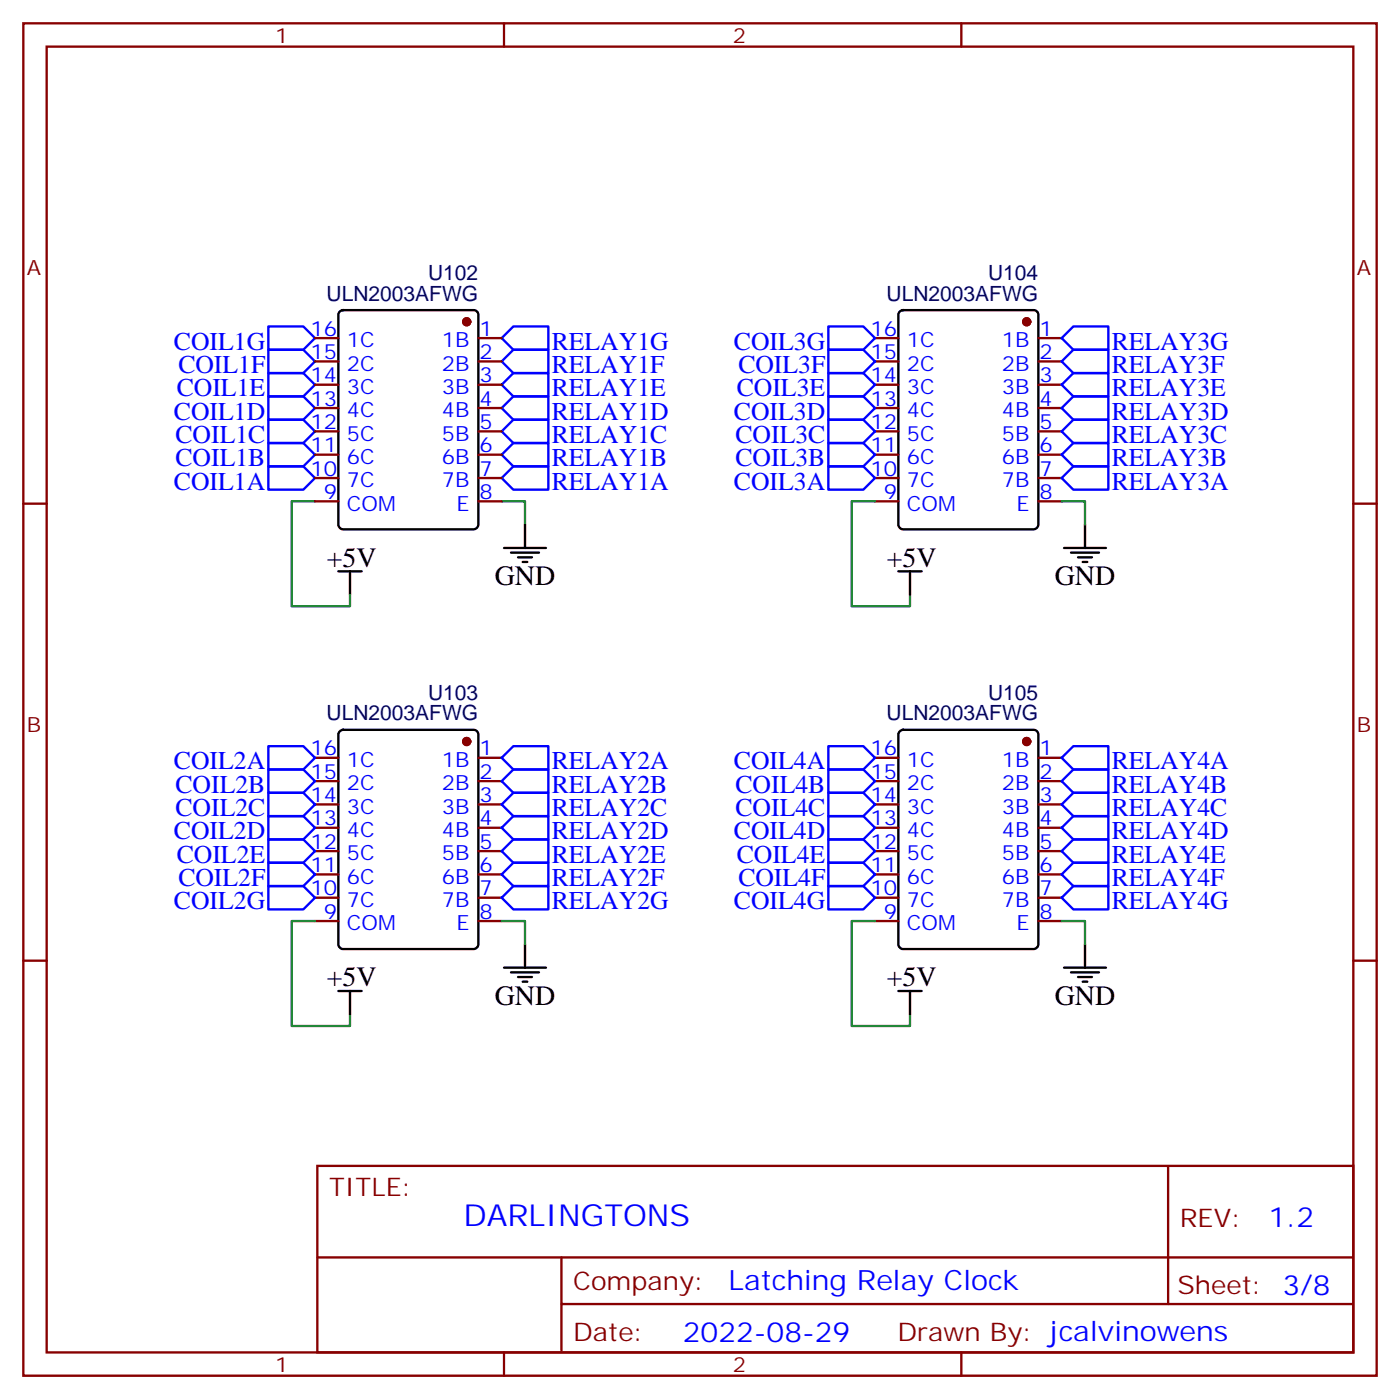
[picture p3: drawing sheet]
<svg xmlns="http://www.w3.org/2000/svg" width="212mm" height="212mm" viewBox="0 0 212 212" stroke-linecap="round" stroke-linejoin="round" font-family="sans-serif">
<g fill="none" stroke="#870000" stroke-width=".35">
<path d="M3.5 3.5h204.6v204.6h-204.6zM7.1 7.1h197.5v197.5h-197.5zM76.2 3.5v3.6M145.3 3.5v3.6M47.6 51.2h3.6M47.6 54.7h3.6M47.6 58.2h3.6M72.3 51.2h3.5M72.3 54.7h3.5M72.3 58.2h3.5M132.3 51.2h3.5M132.3 54.7h3.5"/>
<path d="M132.3 58.2h3.5M157 51.2h3.5M157 54.7h3.5M157 58.2h3.5M3.5 76.2h3.6M47.6 61.7h3.6M47.6 65.3h3.6M47.6 68.8h3.6M47.6 72.3h3.6M47.6 75.8h3.6M72.3 61.7h3.5M72.3 65.3h3.5"/>
<path d="M72.3 68.8h3.5M72.3 72.3h3.5M72.3 75.8h3.5M132.3 61.7h3.5M132.3 65.3h3.5M132.3 68.8h3.5M132.3 72.3h3.5M132.3 75.8h3.5M157 61.7h3.5M157 65.3h3.5M157 68.8h3.5M157 72.3h3.5"/>
<path d="M157 75.8h3.5M204.6 76.2h3.5M47.6 114.7h3.6M47.6 118.2h3.6M72.3 114.7h3.5M72.3 118.2h3.5M132.3 114.7h3.5M132.3 118.2h3.5M157 114.7h3.5M157 118.2h3.5M47.6 121.7h3.6M47.6 125.2h3.6"/>
<path d="M47.6 128.8h3.6M47.6 132.3h3.6M47.6 135.8h3.6M47.6 139.3h3.6M72.3 121.7h3.5M72.3 125.2h3.5M72.3 128.8h3.5M72.3 132.3h3.5M72.3 135.8h3.5M72.3 139.3h3.5M132.3 121.7h3.5M132.3 125.2h3.5"/>
<path d="M132.3 128.8h3.5M132.3 132.3h3.5M132.3 135.8h3.5M132.3 139.3h3.5M157 121.7h3.5M157 125.2h3.5M157 128.8h3.5M157 132.3h3.5M157 135.8h3.5M157 139.3h3.5M3.5 145.3h3.6M204.6 145.3h3.5"/>
<path d="M48 176.4h156.6v28.2h-156.6zM176.6 176.4v20.9M48 190.2h156.5M84.9 197.3h119.6M84.9 190.2v14.1M76.2 204.6v3.5M145.3 204.6v3.5"/>
</g>
<g fill="#870000" stroke="#870000" stroke-width=".35">
<circle cx="155.2" cy="112.2" r=".53"/>
<circle cx="155.2" cy="48.7" r=".53"/>
<circle cx="70.6" cy="112.2" r=".53"/>
<circle cx="70.6" cy="48.7" r=".53"/>
</g>
<g fill="none" stroke="#000" stroke-width=".35">
<path d="M51.4 47.1l.5-.2h19.7a.71 .71 0 0 1 .7 .7v31.8a.76 .76 0 0 1-.7 .7h-19.7a.76 .76 0 0 1-.7-.7v-31.8zM136.1 47.1l.4-.2h19.8a.71 .71 0 0 1 .7 .7v31.8a.76 .76 0 0 1-.7 .7h-19.8a.76 .76 0 0 1-.7-.7v-31.8zM79.4 79.4v3.5M164 79.4v3.5M51.2 86.4h3.5M52.9 86.4v3.6M76.2 82.9h6.3M77.3 83.6h4.2M78.3 84.3h2.1M79 85h.7M135.8 86.4h3.5M137.6 86.4v3.6"/>
<path d="M160.9 82.9h6.3M161.9 83.6h4.3M163 84.3h2.1M163.7 85h.7M51.4 110.6l.5-.2h19.7a.71 .71 0 0 1 .7 .7v31.8a.76 .76 0 0 1-.7 .7h-19.7a.76 .76 0 0 1-.7-.7v-31.8zM136.1 110.6l.4-.2h19.8a.71 .71 0 0 1 .7 .7v31.8a.76 .76 0 0 1-.7 .7h-19.8a.76 .76 0 0 1-.7-.7v-31.8zM51.2 149.9h3.5M52.9 149.9v3.6M76.2 146.4h6.3M77.3 147.1h4.2M78.3 147.8h2.1M79 148.5h.7"/>
<path d="M79.4 142.9v3.5M135.8 149.9h3.5M137.6 149.9v3.6M160.9 146.4h6.3M161.9 147.1h4.3M163 147.8h2.1M163.7 148.5h.7M164 142.9v3.5"/>
</g>
<path d="M47.6 75.8h-3.5v15.9h8.8v-1.7M75.8 75.8h3.6v3.6M132.3 75.8h-3.5v15.9h8.8v-1.7M160.5 75.8h3.5v3.6M47.6 139.3h-3.5v15.9h8.8v-1.7M75.8 139.3h3.6v3.6M132.3 139.3h-3.5v15.9h8.8v-1.7M160.5 139.3h3.5v3.6" fill="none" stroke="#008700" stroke-width=".35"/>
<g fill="none" stroke="#00f" stroke-width=".35">
<path d="M40.6 60h5.3l1.7 1.7-1.7 1.8h-5.3zM40.6 56.4h5.3l1.7 1.8-1.7 1.8h-5.3zM40.6 52.9h5.3l1.7 1.8-1.7 1.7h-5.3zM40.6 49.4h5.3l1.7 1.8-1.7 1.7h-5.3zM77.6 60h5.3v3.5h-5.3l-1.8-1.8zM77.6 56.4h5.3v3.6h-5.3l-1.8-1.8zM77.6 52.9h5.3v3.5h-5.3l-1.8-1.7zM77.6 49.4h5.3v3.5h-5.3l-1.8-1.7zM125.2 49.4h5.3l1.8 1.8-1.8 1.7h-5.3zM125.2 52.9h5.3l1.8 1.8-1.8 1.7h-5.3zM125.2 56.4h5.3l1.8 1.8-1.8 1.8h-5.3zM125.2 60h5.3l1.8 1.7-1.8 1.8h-5.3z"/>
<path d="M162.3 49.4h5.3v3.5h-5.3l-1.8-1.7zM162.3 52.9h5.3v3.5h-5.3l-1.8-1.7zM162.3 56.4h5.3v3.6h-5.3l-1.8-1.8zM162.3 60h5.3v3.5h-5.3l-1.8-1.8zM40.6 70.6h5.3l1.7 1.7-1.7 1.8h-5.3zM40.6 67h5.3l1.7 1.8-1.7 1.8h-5.3zM40.6 63.5h5.3l1.7 1.8-1.7 1.7h-5.3zM77.6 70.6h5.3v3.5h-5.3l-1.8-1.8zM77.6 67h5.3v3.6h-5.3l-1.8-1.8zM77.6 63.5h5.3v3.5h-5.3l-1.8-1.7zM125.2 63.5h5.3l1.8 1.8-1.8 1.7h-5.3zM125.2 67h5.3l1.8 1.8-1.8 1.8h-5.3z"/>
<path d="M125.2 70.6h5.3l1.8 1.7-1.8 1.8h-5.3zM162.3 63.5h5.3v3.5h-5.3l-1.8-1.7zM162.3 67h5.3v3.6h-5.3l-1.8-1.8zM162.3 70.6h5.3v3.5h-5.3l-1.8-1.8zM40.6 112.9h5.3l1.7 1.8-1.7 1.7h-5.3zM40.6 116.4h5.3l1.7 1.8-1.7 1.7h-5.3zM40.6 119.9h5.3l1.7 1.8-1.7 1.8h-5.3zM77.6 112.9h5.3v3.5h-5.3l-1.8-1.7zM77.6 116.4h5.3v3.5h-5.3l-1.8-1.7zM77.6 119.9h5.3v3.6h-5.3l-1.8-1.8zM125.2 112.9h5.3l1.8 1.8-1.8 1.7h-5.3zM125.2 116.4h5.3l1.8 1.8-1.8 1.7h-5.3z"/>
<path d="M125.2 119.9h5.3l1.8 1.8-1.8 1.8h-5.3zM162.3 112.9h5.3v3.5h-5.3l-1.8-1.7zM162.3 116.4h5.3v3.5h-5.3l-1.8-1.7zM162.3 119.9h5.3v3.6h-5.3l-1.8-1.8zM40.6 123.5h5.3l1.7 1.7-1.7 1.8h-5.3zM40.6 127h5.3l1.7 1.8-1.7 1.7h-5.3zM40.6 130.5h5.3l1.7 1.8-1.7 1.8h-5.3zM40.6 134.1h5.3l1.7 1.7-1.7 1.8h-5.3zM77.6 123.5h5.3v3.5h-5.3l-1.8-1.8zM77.6 127h5.3v3.5h-5.3l-1.8-1.7zM77.6 130.5h5.3v3.6h-5.3l-1.8-1.8zM77.6 134.1h5.3v3.5h-5.3l-1.8-1.8z"/>
<path d="M125.2 123.5h5.3l1.8 1.7-1.8 1.8h-5.3zM125.2 127h5.3l1.8 1.8-1.8 1.7h-5.3zM125.2 130.5h5.3l1.8 1.8-1.8 1.8h-5.3zM125.2 134.1h5.3l1.8 1.7-1.8 1.8h-5.3zM162.3 123.5h5.3v3.5h-5.3l-1.8-1.8zM162.3 127h5.3v3.5h-5.3l-1.8-1.7zM162.3 130.5h5.3v3.6h-5.3l-1.8-1.8zM162.3 134.1h5.3v3.5h-5.3l-1.8-1.8z"/>
</g>
<text font-size="4.6" fill="#00f" x="70.1" y="185.4">DARLINGTONS</text>
<g font-size="4.2">
<text x="49.4" y="85.7">+5V</text>
<text x="74.8" y="88.5">GND</text>
<text x="134.1" y="85.7">+5V</text>
<text x="159.5" y="88.5">GND</text>
<text x="49.4" y="149.2">+5V</text>
<text x="134.1" y="149.2">+5V</text>
<text x="74.8" y="152">GND</text>
<text x="159.5" y="152">GND</text>
</g>
<g font-size="4.2" fill="#00f">
<text x="191.8" y="185.6">1.2</text>
<text x="110.2" y="195.2">Latching Relay Clock</text>
<text x="103.2" y="203">2022-08-29</text>
</g>
<g font-size="3.9" fill="#00f">
<text x="26.3" y="52.9">COIL1G</text>
<text x="83.4" y="52.9">RELAY1G</text>
<text x="111" y="52.9">COIL3G</text>
<text x="168.1" y="52.9">RELAY3G</text>
<text x="26.7" y="60">COIL1E</text>
<text x="27" y="56.4">COIL1F</text>
<text x="83.4" y="60">RELAY1E</text>
<text x="83.4" y="56.4">RELAY1F</text>
<text x="111.4" y="60">COIL3E</text>
<text x="111.6" y="56.4">COIL3F</text>
<text x="168.1" y="56.4">RELAY3F</text>
<text x="168.1" y="60">RELAY3E</text>
<text x="26.3" y="63.5">COIL1D</text>
<text x="83.4" y="63.5">RELAY1D</text>
<text x="111" y="63.5">COIL3D</text>
<text x="168.1" y="63.5">RELAY3D</text>
<text x="26.5" y="70.6">COIL1B</text>
<text x="26.5" y="67">COIL1C</text>
<text x="83.4" y="70.6">RELAY1B</text>
<text x="83.4" y="67">RELAY1C</text>
<text x="111.2" y="67">COIL3C</text>
<text x="111.2" y="70.6">COIL3B</text>
<text x="168.1" y="67">RELAY3C</text>
<text x="168.1" y="70.6">RELAY3B</text>
<text x="26.3" y="74.1">COIL1A</text>
<text x="83.4" y="74.1">RELAY1A</text>
<text x="111" y="74.1">COIL3A</text>
<text x="168.1" y="74.1">RELAY3A</text>
<text x="26.3" y="116.4">COIL2A</text>
<text x="26.5" y="119.9">COIL2B</text>
<text x="83.4" y="116.4">RELAY2A</text>
<text x="83.4" y="119.9">RELAY2B</text>
<text x="111" y="116.4">COIL4A</text>
<text x="111.2" y="119.9">COIL4B</text>
<text x="168.1" y="116.4">RELAY4A</text>
<text x="168.1" y="119.9">RELAY4B</text>
<text x="26.5" y="123.5">COIL2C</text>
<text x="83.4" y="123.5">RELAY2C</text>
<text x="111.2" y="123.5">COIL4C</text>
<text x="168.1" y="123.5">RELAY4C</text>
<text x="26.3" y="127">COIL2D</text>
<text x="26.7" y="130.5">COIL2E</text>
<text x="83.4" y="127">RELAY2D</text>
<text x="83.4" y="130.5">RELAY2E</text>
<text x="111" y="127">COIL4D</text>
<text x="111.4" y="130.5">COIL4E</text>
<text x="168.1" y="127">RELAY4D</text>
<text x="168.1" y="130.5">RELAY4E</text>
<text x="26.3" y="137.6">COIL2G</text>
<text x="27" y="134.1">COIL2F</text>
<text x="83.4" y="134.1">RELAY2F</text>
<text x="83.4" y="137.6">RELAY2G</text>
<text x="111" y="137.6">COIL4G</text>
<text x="111.6" y="134.1">COIL4F</text>
<text x="168.1" y="134.1">RELAY4F</text>
<text x="168.1" y="137.6">RELAY4G</text>
</g>
<g font-size="3.9" fill="#800">
<text x="49.7" y="181">TITLE:</text>
<text x="178.4" y="185.6">REV:</text>
<text x="86.6" y="195.2">Company:</text>
<text x="178" y="195.8">Sheet: 3/8</text>
<text x="86.6" y="202.8">Date:</text>
<text x="135.7" y="202.9">Drawn By: jcalvinowens</text>
</g>
<g font-size="3.2" fill="#800">
<text x="41.6" y="6.5">1</text>
<text x="110.8" y="6.5">2</text>
<text x="4.1" y="41.6">A</text>
<text x="205.1" y="41.6">A</text>
<text x="4.1" y="110.8">B</text>
<text x="205.1" y="110.8">B</text>
<text x="41.6" y="207.6">1</text>
<text x="110.8" y="207.6">2</text>
</g>
<g font-size="3.2" fill="#000080">
<text x="49.4" y="45.5">ULN2003AFWG</text>
<text x="64.7" y="42.3">U102</text>
<text x="134" y="45.5">ULN2003AFWG</text>
<text x="149.4" y="42.3">U104</text>
<text x="64.7" y="105.8">U103</text>
<text x="149.4" y="105.8">U105</text>
<text x="49.4" y="109">ULN2003AFWG</text>
<text x="134" y="109">ULN2003AFWG</text>
</g>
<g font-size="3.2" fill="#00f">
<text x="46.9" y="50.8">16</text>
<text x="52.5" y="52.6">1C</text>
<text x="66.8" y="52.6">1B</text>
<text x="72.5" y="50.8">1</text>
<text x="131.6" y="50.8">16</text>
<text x="137.1" y="52.6">1C</text>
<text x="151.5" y="52.6">1B</text>
<text x="157.2" y="50.8">1</text>
<text x="46.9" y="57.9">14</text>
<text x="46.9" y="54.3">15</text>
<text x="52.5" y="59.6">3C</text>
<text x="52.5" y="56.1">2C</text>
<text x="66.8" y="56.1">2B</text>
<text x="66.8" y="59.6">3B</text>
<text x="72.5" y="54.3">2</text>
<text x="72.5" y="57.9">3</text>
<text x="131.6" y="57.9">14</text>
<text x="131.6" y="54.3">15</text>
<text x="137.1" y="59.6">3C</text>
<text x="137.1" y="56.1">2C</text>
<text x="151.5" y="56.1">2B</text>
<text x="151.5" y="59.6">3B</text>
<text x="157.2" y="54.3">2</text>
<text x="157.2" y="57.9">3</text>
<text x="46.9" y="64.9">12</text>
<text x="46.9" y="61.4">13</text>
<text x="52.5" y="63.1">4C</text>
<text x="66.8" y="63.1">4B</text>
<text x="72.5" y="61.4">4</text>
<text x="72.5" y="64.9">5</text>
<text x="131.6" y="64.9">12</text>
<text x="131.6" y="61.4">13</text>
<text x="137.1" y="63.1">4C</text>
<text x="151.5" y="63.1">4B</text>
<text x="157.2" y="61.4">4</text>
<text x="157.2" y="64.9">5</text>
<text x="46.9" y="72">10</text>
<text x="46.9" y="68.4">11</text>
<text x="52.5" y="70.2">6C</text>
<text x="52.5" y="66.7">5C</text>
<text x="66.8" y="66.7">5B</text>
<text x="66.8" y="70.2">6B</text>
<text x="72.5" y="68.4">6</text>
<text x="72.5" y="72">7</text>
<text x="131.6" y="72">10</text>
<text x="131.6" y="68.4">11</text>
<text x="137.1" y="70.2">6C</text>
<text x="137.1" y="66.7">5C</text>
<text x="151.5" y="66.7">5B</text>
<text x="151.5" y="70.2">6B</text>
<text x="157.2" y="68.4">6</text>
<text x="157.2" y="72">7</text>
<text x="49" y="75.5">9</text>
<text x="52.5" y="77.3">COM</text>
<text x="52.5" y="73.7">7C</text>
<text x="66.8" y="73.7">7B</text>
<text x="69" y="77.3">E</text>
<text x="72.5" y="75.5">8</text>
<text x="133.6" y="75.5">9</text>
<text x="137.1" y="77.3">COM</text>
<text x="137.1" y="73.7">7C</text>
<text x="151.5" y="73.7">7B</text>
<text x="153.7" y="77.3">E</text>
<text x="157.2" y="75.5">8</text>
<text x="46.9" y="117.8">15</text>
<text x="46.9" y="114.3">16</text>
<text x="52.5" y="119.6">2C</text>
<text x="52.5" y="116.1">1C</text>
<text x="66.8" y="116.1">1B</text>
<text x="66.8" y="119.6">2B</text>
<text x="72.5" y="114.3">1</text>
<text x="72.5" y="117.8">2</text>
<text x="131.6" y="117.8">15</text>
<text x="131.6" y="114.3">16</text>
<text x="137.1" y="119.6">2C</text>
<text x="137.1" y="116.1">1C</text>
<text x="151.5" y="116.1">1B</text>
<text x="151.5" y="119.6">2B</text>
<text x="157.2" y="114.3">1</text>
<text x="157.2" y="117.8">2</text>
<text x="46.9" y="124.9">13</text>
<text x="46.9" y="121.4">14</text>
<text x="52.5" y="123.1">3C</text>
<text x="66.8" y="123.1">3B</text>
<text x="72.5" y="121.4">3</text>
<text x="72.5" y="124.9">4</text>
<text x="131.6" y="124.9">13</text>
<text x="131.6" y="121.4">14</text>
<text x="137.1" y="123.1">3C</text>
<text x="151.5" y="123.1">3B</text>
<text x="157.2" y="121.4">3</text>
<text x="157.2" y="124.9">4</text>
<text x="46.9" y="131.9">11</text>
<text x="46.9" y="128.4">12</text>
<text x="52.5" y="130.2">5C</text>
<text x="52.5" y="126.6">4C</text>
<text x="66.8" y="126.6">4B</text>
<text x="66.8" y="130.2">5B</text>
<text x="72.5" y="128.4">5</text>
<text x="72.5" y="131.9">6</text>
<text x="131.6" y="131.9">11</text>
<text x="131.6" y="128.4">12</text>
<text x="137.1" y="130.2">5C</text>
<text x="137.1" y="126.6">4C</text>
<text x="151.5" y="126.6">4B</text>
<text x="151.5" y="130.2">5B</text>
<text x="157.2" y="128.4">5</text>
<text x="157.2" y="131.9">6</text>
<text x="46.9" y="135.5">10</text>
<text x="52.5" y="137.2">7C</text>
<text x="52.5" y="133.7">6C</text>
<text x="66.8" y="133.7">6B</text>
<text x="66.8" y="137.2">7B</text>
<text x="72.5" y="135.5">7</text>
<text x="131.6" y="135.5">10</text>
<text x="137.1" y="137.2">7C</text>
<text x="137.1" y="133.7">6C</text>
<text x="151.5" y="133.7">6B</text>
<text x="151.5" y="137.2">7B</text>
<text x="157.2" y="135.5">7</text>
<text x="49" y="139">9</text>
<text x="52.5" y="140.8">COM</text>
<text x="69" y="140.8">E</text>
<text x="72.5" y="139">8</text>
<text x="133.6" y="139">9</text>
<text x="137.1" y="140.8">COM</text>
<text x="153.7" y="140.8">E</text>
<text x="157.2" y="139">8</text>
</g>
</svg>
